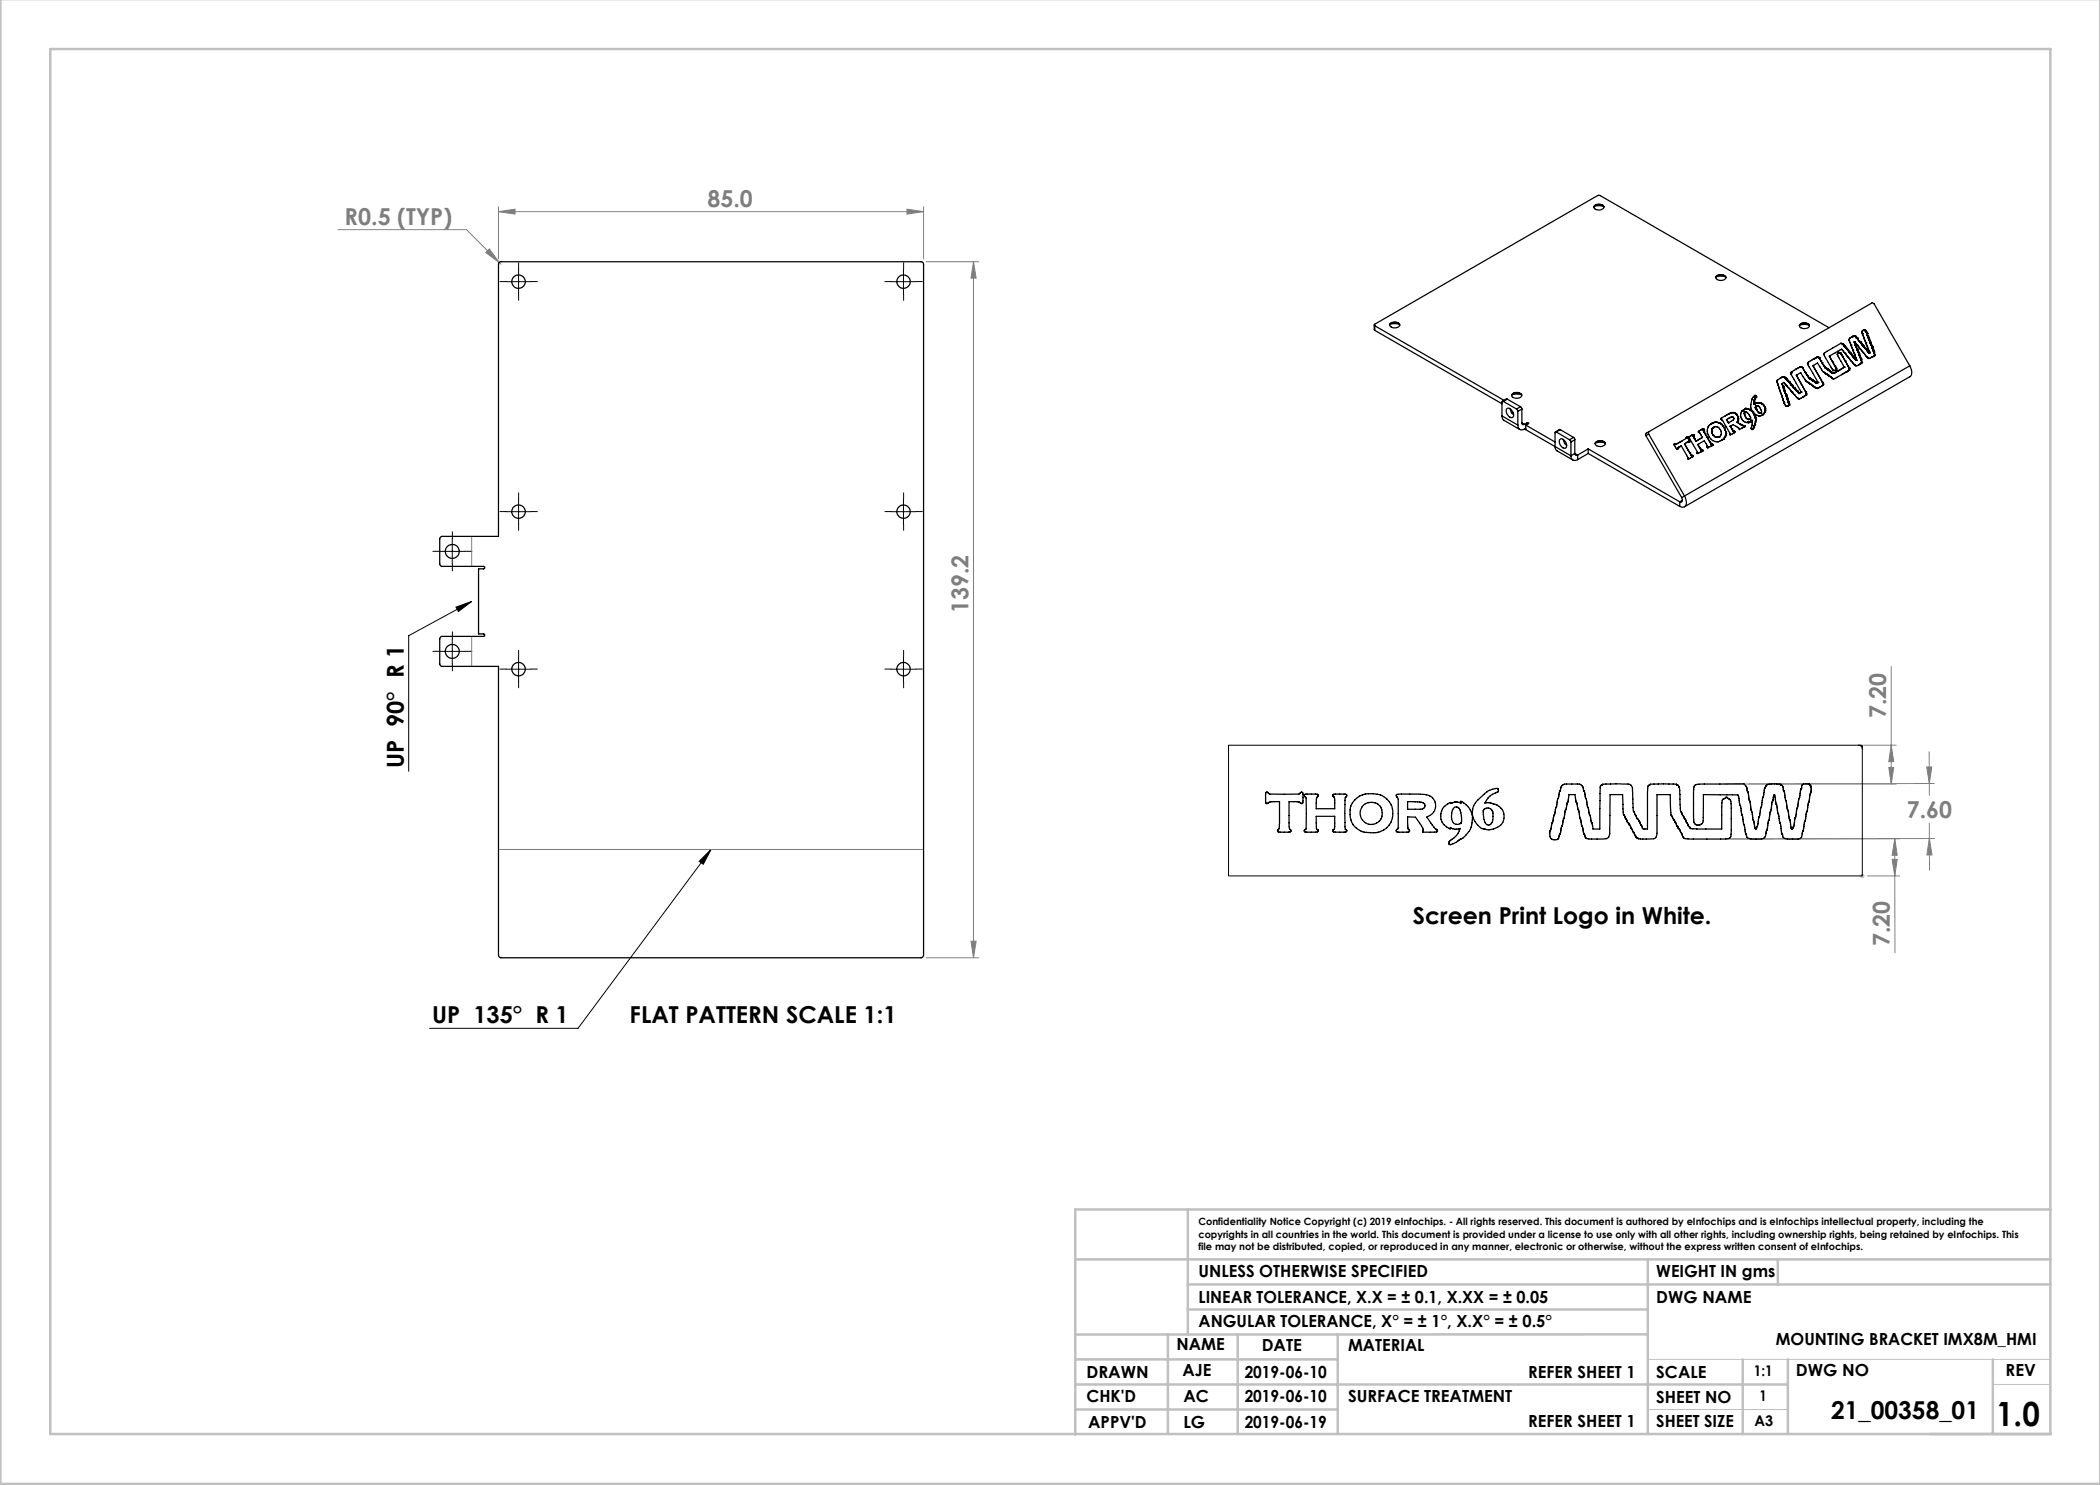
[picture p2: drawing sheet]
<svg xmlns="http://www.w3.org/2000/svg" width="420mm" height="297mm" viewBox="0 0 420 297" stroke-linecap="round" stroke-linejoin="round" font-family="sans-serif">
<path d="M372 175.2h1M372.1 174.8l.7 .7M372.5 174.7v1M372.8 174.8l-.7 .7M329.6 271.9h80.5M398.6 276.9h11.5M329.6 281.9h28" fill="none" stroke="#c0c0c0" stroke-width=".2"/>
<g fill="none" stroke="#c0c0c0" stroke-width=".5">
<path d="M.1 -.1v296.9h419.9M10.1 9.8h400v277h-400zM215.1 251.9h195M237.6 241.9v25M237.6 256.9h172.5M329.6 251.9v34.9M355.6 251.9v5M410.1 241.9h-195v45M215.1 276.9h142.5M215.1 271.9h52.4M233.6 266.9v19.9M237.6 261.9h92"/>
<path d="M247.5 266.9v19.9M267.5 266.9v19.9M329.6 266.9h-114.5M348.5 271.9v14.9M357.6 271.9v14.9M398.6 271.9v14.9M215.1 281.9h52.4"/>
</g>
<g fill="none" stroke="#000" stroke-width=".2">
<path d="M101.2 56.3h5M103.7 53.8v5M178.2 56.3h5M180.7 53.8v5M103.7 99.8v5M180.7 99.8v5M87.9 110.3h5.1M90.5 107.8v5M101.2 102.3h5M178.2 102.3h5M87.9 130.3h5.1M90.5 127.8v5"/>
<path d="M91.2 121.4l3.1-1.1-2.6 2zM94.3 120.3l-12.6 6.8v27.2M101.2 133.8h5M103.7 131.3v5M178.2 133.8h5M180.7 131.3v5M142.2 169.9l-26.6 35.8h-29.7M142.2 169.9l-1.5 3-.9-.6z"/>
</g>
<g fill="none" stroke="#808080" stroke-width=".2">
<path d="M67.6 45.9h25.7l6.5 6.6M97.9 49.8l1.9 2.7-2.6-2zM99.7 42.3l3.3-.5v1zM99.7 41.3v10.5M99.7 42.3h85M99.8 52.5l.4 .3M181.4 41.8l3.3 .5-3.3 .5zM184.7 41.3v10.5M185.2 52.3h10.5M194.7 52.3v139.3M194.7 52.3l.5 3.3h-1zM94.3 107.3v6"/>
<path d="M94.3 127.3v6M378.2 133.3v23.5M345 156.8h34.2M372.7 149h6.5M377.8 153.5h.9l-.5 3.3zM378.2 149l.5 3.3h-.9zM385.3 153.4h1.1l-.5 3.3zM385.8 150.4l.1 6.3M385.9 156.7v2.4M386.9 156.7l-37.1 .1M99.7 169.9h85M373.5 175.2h6.4"/>
<path d="M378.4 171.9h1l-.4 3.3zM379 167.7l.4 3.4h-1zM379 175.2v15.4M379 167.7v7.5M379.9 167.7l-34.7 .1M385.9 167.7l.5 3.3h-1zM385.9 167.7v6.4M385.9 164.6v3.1M386.9 167.7l-40.7 .1M185.2 191.6h10.5M194.2 188.2h1l-.5 3.4z"/>
</g>
<g fill="none" stroke="#000" stroke-width=".2" stroke-dasharray="15.2 1.3 1.3 1.3">
<path d="M101.2 56.3h-1.2M103.7 53.8v-1.2M103.7 58.8v1.3M106.2 56.3h1.3M178.2 56.3h-1.2M180.7 53.8v-1.2M180.7 58.8v1.3M183.2 56.3h1.3M103.7 99.8v-1.2M180.7 99.8v-1.2M88 110.3h-1.4M90.5 107.8v-1.4"/>
<path d="M90.5 112.8v1.4M93 110.3h1.4M101.2 102.3h-1.2M103.7 104.8v1.3M106.2 102.3h1.3M178.2 102.3h-1.2M180.7 104.8v1.3M183.2 102.3h1.3M88 130.3h-1.4M90.5 127.8v-1.4M90.5 132.8v1.4M93 130.3h1.4"/>
<path d="M101.2 133.8h-1.2M103.7 131.3v-1.2M103.7 136.3v1.3M106.2 133.8h1.3M178.2 133.8h-1.2M180.7 131.3v-1.2M180.7 136.3v1.3M183.2 133.8h1.3"/>
</g>
<path d="M91.2 121.4l3.1-1.1-2.6 2zM142.2 169.9l-1.5 3-.9-.6z" fill="#000"/>
<g fill="#808080">
<path d="M378.4 171.9h1l-.4 3.3zM379 167.7l.4 3.4h-1z"/>
<path d="M97.9 49.8l-.7 .7 2.6 2zM99.7 42.3l3.3-.5v1zM181.4 41.8l3.3 .5-3.3 .5zM385.3 153.4h1.1l-.5 3.3zM385.9 167.7l.5 3.3h-1z"/>
<path d="M194.7 52.3l.5 3.3h-1zM194.2 188.2h1l-.5 3.4zM378.2 149l.5 3.3h-.9zM377.8 153.5h.9l-.5 3.3z"/>
</g>
<g fill="none" stroke="#000" stroke-width=".25">
<path d="M99.8 52.5l.3-.2h84.2l.4 .3v138.6l-.5 .4-84.2-.1-.3-.5v-57.7h-11.3l-.3-.2-.2-.3v-5l.3-.5h8.5a.25 .25 0 0 0 .2-.3 .25 .25 0 0 0-.2-.2h-1v-13h1a.25 .25 0 0 0 .2-.3 .25 .25 0 0 0-.2-.2l-8.5-.1-.3-.4v-5l.2-.4 .3-.1h11.3v-54.5zM318.8 41.4a1.17 1.17 0 0 1 2 0M318.8 41.2a1.2 1.2 0 0 1 2 .2 1.14 1.14 0 0 1-2 0zM318.8 41.3l1-.2 .9 .2M343.1 55.5a1.25 1.25 0 0 1 2.1 0M343.2 55.3l.6-.1 1.3 .1M343.4 55.1a1.23 1.23 0 0 1 1.8 .5 1.19 1.19 0 0 1-2.1-.1zM274.8 65l.2 1.1M275 65.2l-.2-.2 .2-.2 44.5-25.7 .4-.1 45.9 26.5M275 65.2l25.8 14.9M275 66.1l25.4 14.6M275 65.2v.9"/>
<path d="M277.9 65a1.25 1.25 0 0 1 2.1 0M278 64.9l.6-.2 1.3 .2M278.1 64.6a1.23 1.23 0 0 1 1.9 .4 1.19 1.19 0 0 1-2.1-.1zM301.4 79.8h-.1l-.8 .5M301.4 79.8l-.7 .5M301.4 79.8l2.7 1.5M302.3 79.1a1.22 1.22 0 0 1 2 0M302.4 78.9a1.16 1.16 0 0 1 1.9 .2 1.26 1.26 0 0 1-2 .1zM302.4 78.9l.9-.1 1 .1M350.9 79.8l-.1 .2M350.9 79.8h.1M351 79.1l-.6 .7-.3 1.3 .1 .6 .4 .7"/>
<path d="M351 79.1h.1M351 79.1h-.1M351 79.6l-.1 .2M351 79.1l.1 .1M351 79.6h.1M351.1 79.2l.1 .1M351.1 79.2h.1M351.2 79.4l-.2 .2M351.2 79.3v.1M351.2 79.4h.1M351.2 79.3h.1M355.5 76.7v.1"/>
<path d="M355.5 76.8l1.3 3.8M356.3 76.7l.5-.2 1.6 1.8M356.3 76.7h.1M356.3 76.7l.2 .4M356.4 75.5l-.9 .5v.7M356.4 75.5h.1M356.5 77.1l.1 .1M356.5 77.1h.1M356.6 77.2v.1M356.6 75.4h.1M356.6 75.4l-.2 .1M356.6 77.2h.1"/>
<path d="M356.6 77.5h.1M356.6 77.4v.1M356.6 77.4h.1M356.6 77.3l.1 .1M356.6 77.3v.1M356.6 77.5l.1 .1M356.6 77.3h.1M356.7 77.5v.2M356.7 75.4h.1M356.7 77.6v.1M356.7 77.5v.1M356.7 77.7l.1 .1"/>
<path d="M356.7 77.7h.1M356.8 77.8v.1M356.8 77.8h.1M356.8 77.9l.1 .2M356.8 75.4l.1 .1M356.8 78l.1 .1M356.8 75.4h.1M356.8 77.9v.1M356.9 78.2v.1M356.9 78.2h.1M356.9 78.1h.1M356.9 78.1v.1"/>
<path d="M356.9 78.3l.1 .2M356.9 75.5h.1M356.9 78.3v.2M356.9 78.3h.1M356.9 78.5l.1 .1M356.9 78.5h.1M357 78.5v.1M357 75.5v.1M357 75.5h.1M357 78.6l.1 .2M357 78.6h.1M357 75.6h.1"/>
<path d="M357.1 75.6v.1M357.1 75.6h.1M357.1 78.8l.1 .1M357.1 75.7h.1M357.1 78.8h.1M357.2 78.9v.1M357.2 75.7v.1M357.2 78.9h.1M357.2 75.7h.1M357.2 79.1h.1M357.2 79v.1M357.2 79h.1"/>
<path d="M357.2 75.8h.1M357.2 79.1l.1 .2M357.3 79.3v.1M357.3 75.8h.1M357.3 79.3h.1M357.3 79.4l.1 .1M357.3 79.4h.1M357.3 75.8l.1 .1M357.4 79.5v.2M357.4 79.5h.1M357.4 79.7h.1M357.4 75.9l.1 .2"/>
<path d="M357.4 75.9h.1M357.4 79.8l.1 .1M357.4 79.8h.1M357.4 79.7v.1M357.5 79.9v.1M357.5 76.1l.1 .1M357.5 79.9h.1M357.5 76.1h.1M357.6 76.2v.1M357.6 76.2h.1M357.6 76.3h.1M357.7 76.3l.1 .1"/>
<path d="M357.7 76.3h.1M357.8 76.4h.1M357.9 76.4v.1M357.9 76.4h.1M357.9 76.5l.1 .2M357.9 76.5h.1M358 76.7l.1 .1M358 76.7h.1M358.1 76.8l.1 .1M358.1 76.8h.1M358.2 74.6h.1M358.2 74.6v.2l2.1 3.6"/>
<path d="M358.2 74.4v.1M358.2 74.5h.1M358.2 76.9l.1 .1M358.2 76.9v.1M358.3 77h.1M358.4 78.3h.1M358.4 78.3l1 1.2M358.4 77v.1M358.4 77h.1M358.4 77.1l.1 .1M358.4 77.1h.1M358.5 77.2l.1 .1"/>
<path d="M358.5 77.2h.1M358.6 77.3l.1 .2M358.6 77.3h.1M358.7 77.5h.1M358.7 77.5v.1M358.7 77.5l.1 .1M358.7 77.6h.1M358.8 77.6h.1M358.8 77.6l.1 .1M358.9 77.7l.1 .1M358.9 77.7h.1M359 77.8l.1 .1"/>
<path d="M359 77.8h.1M359.1 77.9l.1 .1M359.1 77.9h.1M359.2 73.9l-1 .5M359.2 78l.1 .1M359.2 78h.1M359.3 75l.9-.5 1.1 1.7M359.3 78.1v.1M359.3 78.1h.1M359.3 75h.1M359.3 75l1 1.8M359.3 78.2h.1"/>
<path d="M359.4 79.5h.1M359.4 78.2v.1M359.4 78.2h.1M359.4 78.3h.1M359.5 78.3l.1 .2M359.5 78.3h.1M359.6 78.5h.1M359.6 78.5l.2 .2M359.8 78.7h.1M359.9 65.2a1.18 1.18 0 0 1 2 0M359.9 65l1-.1 .9 .1M360 73.4h.3"/>
<path d="M360 73.4l-.8 .5M360 73.4l-.9 .5M360 73.4h.1M360.1 64.8a1.4 1.4 0 0 1 1.8 .2 1.04 1.04 0 0 1-1.7 .5l-.2-.1a.41 .41 0 0 1 .1-.6zM360.3 73.4l.2 .2M360.3 73.4h-.3M360.3 78.4h.1M360.3 73.4h.1M360.3 78.4l-.5 .3M360.3 76.8l.8 1.6M360.3 76.8v.1M360.5 73.6l.6 .9"/>
<path d="M360.5 73.6h.1M360.6 79.4h.1M360.6 79.4l-.8 .4-.4-.3M361.1 74.5h.1M361.1 74.5l.2 .4M361.1 78.4l.2 .4M361.1 78.4h.1M361.2 79l-.6 .4M361.2 79h.1M361.3 78.8l-.1 .2M361.3 76.2v.1M361.3 78.8h.1"/>
<path d="M361.3 76.3l.3 .2M361.3 74.9l.2 .3M361.3 74.9h.1M361.6 72.6h.1M361.5 72.7l2.1 3.8M361.5 75.2h.1M361.5 75.2l.2 .3M361.6 76.5h.1M361.6 76.5l.4 .3M361.7 75.5h.1M361.8 75.5h.1M361.8 75.5v.1"/>
<path d="M361.8 75.6h.1M361.9 75.6v.1M361.9 75.6h.1M361.9 75.7h.1M362 76.8h.1M362 75.7l.1 .1M362 75.7h.1M362.1 75.8h.1M362.1 76.8v.1M362.1 76.9h.1M362.2 76.9h.1M362.2 76.9l.3 .2"/>
<path d="M362.2 75.8v.1M362.2 75.8h.1M362.2 75.9h.1M362.3 75.9v.1M362.3 75.9h.1M362.3 76h.1M362.4 76h.1M362.5 77.1h.1M362.5 76v.1M362.5 76h.1M362.5 77.1l.2 .2M362.5 76.1h.1"/>
<path d="M362.6 73.1l.9-.5 1.1 1.7M362.6 76.2h.1M362.6 76.1v.1M362.6 73.1h.1M362.6 73.1l1 1.8M362.7 76.2h.1M362.7 77.3h.1M362.8 77.3h.1M362.8 76.2v.1M362.8 76.2h.1M362.8 77.3l.3 .3M362.8 76.3h.1"/>
<path d="M362.9 76.3v.1M362.9 76.3h.1M362.9 71.7l-1.3 .8v.1M362.9 76.4h.1M362.9 71.7h.1M363 76.4h.1M363 76.4l.1 .1M363.1 76.5h.1M363.1 77.6h.1M363.1 77.6l.2 .1M363.1 76.5l.1 .1M363.2 71.5l-.3 .2"/>
<path d="M363.2 71.5h.1M363.2 76.6l.1 .1M363.2 76.6h.1M363.3 76.7h.1M363.3 77.7h.1M363.3 76.6v.1M363.4 77.7h.1M363.4 76.6h-.1M363.4 76.6l-.1 .1M363.4 76.6h.1M363.4 71.4h.1M363.4 71.4l-.2 .1"/>
<path d="M363.5 71.5h.1M363.5 71.4v.1M363.6 71.5h.1M363.6 71.4v.1M363.6 74.9l.9 1.6M363.6 76.5h.1M363.6 76.5l-.2 .1M363.6 74.9h.1M363.7 71.5h.1M363.7 71.5v.1M363.7 71.6h.1M363.8 71.6h.1"/>
<path d="M363.8 71.6l.2 .2M363.8 71.6l.2 .3M364 71.8l.2 .4M364 71.9l.2 .3M364 71.8v.1M364 77.4l-.5 .3M364.2 72.2h.1M364.2 72.2l.2 .4M364.4 72.6h.1M364.4 72.6l.3 .5M364.5 76.5l.1 .3M364.5 76.5h.1"/>
<path d="M364.5 77.1l-.5 .3M364.5 77.1h.1M364.6 77.1l-.6 .3M364.6 76.8v.3M364.6 74.3h.1M364.6 76.8h.1M364.7 74.4l.3 .2M364.7 73.1l.2 .3M364.7 73.1h.1M364.9 73.4l.2 .2M364.9 73.4h.1M365 74.6h.1"/>
<path d="M365 74.6l.1 .1M365.1 73.6h.1M365.1 74.7h.1M365.2 74.7v.1M365.2 73.6v.1M365.2 73.7h.1M365.2 74.8h.1M365.3 74.8h.1M365.3 74.8l.3 .2M365.3 73.7v.1M365.3 73.7h.1M365.3 73.8h.1"/>
<path d="M365.4 73.8v.1M365.4 73.8h.1M365.4 73.9h.1M365.5 73.9h.1M365.5 73.9l.1 .1M365.6 75h.1M365.6 75l.1 .1M365.6 74h.1M365.7 74h.1M365.7 74v.1M365.7 75.1h.1M365.7 74.1h.1"/>
<path d="M365.8 75.2h.1M365.8 74.1h.1M365.8 74.1l.1 .1M365.9 75.2l.2 .2M365.9 74.2h.1M365.9 71.2h.1M365.9 71.2l.6 1.2M365.9 74.2l.1 .1M366 74.3h.1M366.1 75.4h.1M366.1 74.3h.1M366.1 75.4l.1 .1"/>
<path d="M366.1 74.3v.1M366.1 74.4h.1M366.2 75.5h.1M366.2 74.4h.1M366.2 74.4l.1 .1M366.3 74.4v.1M366.3 74.5h.1M366.4 74.5v.1M366.4 74.5h.1M366.4 74.6h.1M366.5 74.6h.1M366.5 74.6l.1 .1"/>
<path d="M366.5 72.4h.1M366.5 72.4l.5 .8M366.6 74.7h.1M366.8 74.6l-.2 .1M366.8 74.6h.1M367 73.2l.1 .3M367 73.2h.1M367.1 74l-.1 .1M367.1 74h.1M367.1 74.5l-.3 .1M367.1 74.5h.1M367.1 73.5l.1 .2"/>
<path d="M367.1 73.5h.1M367.2 73.9l-.1 .1M367.2 73.9h.1M367.2 73.8v.1M367.2 73.7v.1M367.2 73.8h.1M367.2 73.7h.1M367.5 70.8v.3l1.4 2.3M367.5 70.7v.1M367.6 70.7h.1M367.6 70.7h-.1M367.6 70.6h.1"/>
<path d="M367.6 70.6v.1M367.6 70.5h.1M367.7 70.5h.1M367.7 70.5l-.1 .1M367.7 70.5v.1M367.7 70.6h.1M367.7 74.1h.1M367.7 74.1l-.6 .4M367.8 70.6h.1M367.9 70.6h.1M368 70.6l.1 .1M368 70.6h.1"/>
<path d="M368.1 70.7l.2 .2M368.1 70.7h.1M368.3 70.9l.2 .4M368.3 70.9h.1M368.4 68.7l-.2-.1-3 1.7-.4 .5 1.6 2.9 .2 .4h.4M368.4 68.7l.1 .1M368.4 68.7h.1M368.5 68.8h.1M368.5 71.3h.1M368.5 71.3l.5 .9M368.5 68.8l.1 .1M368.6 68.9l.1 .1"/>
<path d="M368.6 68.9h.1M368.7 69v.1M368.7 69h.1M368.7 69.1h.1M368.8 69.1h.1M368.8 69.1l.1 .1M368.9 69.1v.1M368.9 69.2h.1M368.9 73.4h.1M368.9 73.4l-1.2 .7M368.9 69.2l.1 .2M369 70.7l-.7-.9-2.4 1.4"/>
<path d="M369 70.7h.1M369 70.7l1.2 1.4M369 69.4l.1 .1M369 72.2h.1M369 69.4h.1M369 72.2l.6 1M369.1 69.5l.2 .2M369.1 69.5h.1M369.3 69.7l.1 .1M369.3 69.7v.1M369.3 69.7h.1M369.3 74.4l-2.5 1.4h-.2l-.4-.3"/>
<path d="M369.3 74.4h.1M369.3 69.8l.1 .1M369.4 69.8v.1M369.4 69.8h-.1M369.4 69.9h.1M369.5 69.9l.1 .1M369.5 69.9h.1M369.6 70v.1M369.6 73.2l.2 .3M369.6 73.2h.1M369.6 70h.1M369.6 70.1l.2 .2"/>
<path d="M369.6 74.2l-.3 .2M369.6 70.1h.1M369.6 74.2h.1M369.7 74.2l-.4 .2M369.8 73.5l.1 .2M369.8 70.3l.1 .1M369.8 73.5h.1M369.8 70.3h.1M369.8 74l-.1 .2M369.8 74l-.2 .2M369.8 74h.1M369.9 68h.1"/>
<path d="M369.9 68v.1M369.9 73.9l-.1 .1M369.9 73.7v.2M369.9 68.1h.1M369.9 68.1l.3 .9M369.9 70.4l.1 .2M369.9 73.7h.1M369.9 70.4h.1M369.9 73.9h.1M370 70.6l.1 .1M370 70.6h.1M370.1 70.7h.1"/>
<path d="M370.1 70.7l.1 .1M370.2 72.1v.1M370.2 72.2l.6 .7M370.2 69h.1M370.2 69l.4 1M370.2 70.8l.1 .1M370.2 70.8h.1M370.3 70.9l.1 .2M370.3 70.9h.1M370.3 67.4h.1M370.3 67.4l-.4 .3v.3M370.4 71.1l.1 .1"/>
<path d="M370.4 71.1h.1M370.5 71.2l.1 .1M370.5 71.2h.1M370.5 67.3l-.2 .1M370.5 67.3h.1M370.6 70h.1M370.6 70l.3 .9M370.6 71.3h.1M370.6 71.3l.1 .1M370.7 67.2l-.2 .1M370.7 71.4h.1M370.7 67.2h.1"/>
<path d="M370.7 71.4l.1 .1M370.8 67.2h.1M370.8 67.2h-.1M370.8 71.5l.1 .1M370.8 71.5h.1M370.8 72.9h.1M370.8 72.9l.3 .3 .7-.3M370.9 68.5v.1M370.9 68.4v.1M370.9 68.3v.1M370.9 67.2h.1M370.9 71.6l.1 .2"/>
<path d="M370.9 71.6h.1M370.9 68.5h.1M370.9 68.4h.1M370.9 68.3l1.2 1.5M370.9 70.9h.1M370.9 70.9l.4 .9M370.9 68.6l.1 .2M370.9 68.6h.1M371 67.2l.1 .1M371 71.8l.1 .1M371 71.8h.1M371 67.2h.1"/>
<path d="M371 68.8l.1 .1M371 68.8h.1M371.1 69v.1M371.1 68.9h.1M371.1 67.3l.1 .1M371.1 69h.1M371.1 67.3h.1M371.1 69.1l.1 .1M371.1 68.9v.1M371.1 71.9l.1 .1M371.1 69.1l.1 .2M371.1 71.9h.1"/>
<path d="M371.1 69.1h.1M371.2 69.2l.1 .2M371.2 67.4l.1 .1M371.2 72v.1M371.2 67.4v.1M371.2 69.3v.2M371.2 72h.1M371.2 67.4h.1M371.2 69.2v.1M371.2 71.8h.1M371.2 71.8l.1 .3M371.2 72.1h.1"/>
<path d="M371.2 67.5l.1 .1M371.2 69.5l.1 .1M371.2 67.5h.1M371.3 69.4v.2M371.3 67.6h.1M371.3 67.5v.1M371.3 69.4l-.1 .1M371.3 69.6l.1 .2M371.3 69.6h.1M371.4 67.6l.1 .1M371.4 67.6h.1M371.4 69.8v.1"/>
<path d="M371.4 69.8h.1M371.4 70l.1 .1M371.4 69.9v.1M371.4 69.9h.1M371.4 70h.1M371.5 70.1v.1M371.5 69.1h.1M371.5 67.7l.1 .1M371.5 67.7v.1M371.5 70.1h.1M371.5 67.7h.1M371.5 70.2l.1 .2"/>
<path d="M371.5 70.2h.1M371.5 67.8l.2 .2M371.5 67.8h.1M371.6 67.8l.1 .2M371.6 70.4l.1 .2M371.6 70.4h.1M371.7 68l.1 .2M371.7 68h.1M371.7 70.6l.1 .1M371.7 70.6v.1M371.7 70.6h.1M371.7 70.7l.1 .1"/>
<path d="M371.7 70.7h.1M371.8 70.8v.2M371.8 70.8h.1M371.8 70.7v.1M371.8 68.2l.1 .1M371.8 68.2h.1M371.8 71l.1 .1M371.8 71h.1M371.9 71.1v.2M371.9 71.1h.1M371.9 68.3h.1M371.9 68.3v.1"/>
<path d="M371.9 71.3l.1 .1M371.9 68.4h.1M371.9 71.3h.1M372 68.4h.1M372 71.4l.1 .2M372 68.4l.1 .1M372 71.4h.1M372.1 69.8h.1M372.1 68.5l.1 .1M372.1 71.6h.1M372.1 68.5h.1M372.1 71.6v.1"/>
<path d="M372.1 71.8h.1M372.1 71.7v.1M372.1 71.7h.1M372.1 69.8l1.3 1.6M372.1 71.8l.1 .1M372.2 72.7l-.4 .2M372.2 71.9v.1M372.2 68.6l.1 .2M372.2 72.7h.1M372.2 71.9h.1M372.2 68.6h.1M372.2 72l.1 .3"/>
<path d="M372.2 72l.1 .4M372.2 72h.1M372.3 68.8l.1 .1M372.3 68.8h.1M372.3 72.5l-.1 .2M372.3 72.3v.2M372.3 72.4v.1M372.3 72.5h.1M372.3 72.3v.1M372.4 68.9l.1 .1M372.4 68.9h.1M372.5 69l.1 .1"/>
<path d="M372.5 69h.1M372.5 66.7h.1M372.5 66.7l.7 1.8M372.6 69.1h.1M372.6 66.1a.36 .36 0 0 0-.1 .6M372.6 69.1l.1 .1M372.7 69.2l.1 .1M372.7 69.2l.1 .2M372.7 69.2h.1M372.7 66l-.1 .1M372.7 66h.1M372.8 69.3l.1 .2"/>
<path d="M372.8 69.4l.1 .1M372.8 69.3v.1M372.8 66h.1M372.8 66h-.1M372.9 66h.1M372.9 69.5l.1 .1M372.9 69.5h.1M372.9 66.1h.1M373 66.1h.1M373 69.6l.1 .1M373 69.6h.1M373 66.1l.1 .1"/>
<path d="M373.1 66.1v.1M373.1 66.2h.1M373.1 69.7l.1 .1M373.1 69.7h.1M373.1 66.2l.1 .2M373.2 68.5h.1M373.2 68.5l.6 1.9M373.2 69.8h.1M373.2 66.4l.1 .1M373.2 69.8l.1 .2M373.2 66.4h.1M373.3 66.5v.1"/>
<path d="M373.3 66.5h.1M373.3 66.6v.1M373.3 70l.1 .1M373.3 70h.1M373.3 66.6h.1M373.3 66.7l.1 .1M373.3 66.7h.1M373.4 71.4h.1M373.4 66.8l.1 .2M373.4 70.1l.1 .1M373.4 66.8v.2M373.4 70.1h.1"/>
<path d="M373.4 66.8h.1M373.4 71.4l.3 .3 .7-.3M373.4 67l.1 .1M373.4 67h.1M373.5 67v.1M373.5 70.2l.1 .2M373.5 70.2h.1M373.5 67.1l.1 .2M373.5 67.1h.1M373.6 67.3l.1 .1M373.6 67.3v.1M373.6 67.3h.1"/>
<path d="M373.6 70.4l.1 .1M373.6 70.4h.1M373.6 67.4h.1M373.7 67.6h.1M373.7 67.6v.1M373.7 67.4v.2M373.7 67.7l.1 .2M373.7 70.5l.1 .1M373.7 70.5h.1M373.7 67.7h.1M373.8 67.9v.1M373.8 70.6h.1"/>
<path d="M373.8 67.9h.1M373.8 68l.1 .2M373.8 70.4h.1M373.8 70.4v.1M373.8 70.5h.1M373.8 68h.1M373.9 70.5v.1M373.9 68.2l.1 .2M373.9 68.2h.1M374 68.4l.1 .1M374 68.4v.1M374 68.4h.1"/>
<path d="M374 68.5l.1 .1M374 68.5h.1M374.1 68.6v.2M374.1 68.5h-.1M374.1 68.6h.1M374.1 68.8l.1 .2M374.1 68.8h.1M374.2 69l.1 .1M374.2 69h.1M374.3 69.1v.1M374.3 69.1h.1M374.3 69.2l.1 .2"/>
<path d="M374.3 69.2h.1M374.4 71.4h.1M374.4 69.4v.1M374.4 69.4h.1M374.4 69.5l.1 .2M374.4 69.5h.1M374.5 69.7v.1M374.5 69.7h.1M374.5 69.8l.1 .2M374.5 69.8h.1M374.6 70l.1 .2M374.6 70h.1"/>
<path d="M374.7 70.3v.1M374.7 70.3h.1M374.7 70.2v.1M374.7 70.2h.1M374.7 70.4l.1 .1M374.7 70.4h.1M374.8 71.2l-.4 .2M374.8 70.5v.1M374.8 71.2h.1M374.8 70.5h.1M374.8 70.6l.1 .3M374.8 70.6h.1"/>
<path d="M374.9 71l-.1 .2M374.9 70.9v.1M374.9 71h.1M374.9 70.9h.1M382 73.2l-7.2-12.4-.4-.2-44.6 25.7M382 73.2a1.64 1.64 0 0 1 0 2.1l-45.1 26M382 73.2l-45.1 26M300.4 83.2l.1 .5 .3 .4 3.2 1.8M300.4 83.2l3.2 1.8M300.7 80.3h-.2l-.1 .1v2.8M300.7 80.3l2.6 1.5M301.4 81.7a1.1 1.1 0 0 1 1.3 1.2 .51 .51 0 0 1-.3 .6 .51 .51 0 0 1-.6-.2l-.5-.7-.1-.5z"/>
<path d="M302 81.8l.2 .6 .5 .5M302.6 82.5l-.2 .2M303.3 81.8l.3 .5M303.6 85a.87 .87 0 0 0 .5 1 .87 .87 0 0 0 1.1-.3M303.6 82.3v2.7M304.1 81.3l.3 .5M304.1 81.3l-.8 .5M304.4 84.6a.32 .32 0 0 0 .1 .3 .32 .32 0 0 0 .4 0M304.4 84.6l.5 .3M304.4 81.8l-.8 .5M304.4 81.8v2.8M305.2 85l5.8 3.4"/>
<path d="M305.2 85v.9l9 5.3M305.4 84.6h.3l.1 .1-.6 .3M305.4 84.6l-.5 .3M305.4 84.6v.3M311.3 86.4l-.3 .1 .1 3.3 .3 .4 3.2 1.8M311.3 86.4l2.6 1.5M312 87.9a1.05 1.05 0 0 1 1.3 1.2 .51 .51 0 0 1-.3 .6 .51 .51 0 0 1-.6-.3l-.5-.9zM312.1 85.9l-1 .5M312.1 85.9l-.8 .5M312.1 85.9l2.6 1.6M312.6 87.9l.4 .9 .3 .3M313.9 87.9l.3 .5"/>
<path d="M314.2 91.2a.83 .83 0 0 0 .4 .8 .83 .83 0 0 0 .9-.1M314.2 88.4v2.8M314.7 87.5l.3 .4M314.7 87.5l-.8 .4M315 90.7a.35 .35 0 0 0 .1 .3 .35 .35 0 0 0 .4 0M315 90.7l.5 .3M315 87.9l-.8 .5M315 90.7l-.8 .5M315 87.9v2.8M315.5 91v.9M317.6 89.8l18.4 10.6M317.6 89.8l-2.1 1.2"/>
<path d="M317.6 89.8v.9M317.6 90.7l18.4 10.6M317.6 90.7l-2.1 1.2M319 88.8a1.21 1.21 0 0 1 2.1 0M319.1 88.5a1.24 1.24 0 0 1 2 .3 1.17 1.17 0 0 1-2.1-.1zM319.1 88.6l.9-.2 1 .2M329.2 87.1l7.1 12.4M329.7 86.8l7.2 12.4M329.7 86.8l-.5 .3M329.8 86.3l-.1 .2v.3M329.8 86.3l-.6 .4v.4M334.9 88.8l.1 .5 .4 .5"/>
<path d="M334.9 88.8h.1M335 88.8h.1M335 88.8v.1M335 88.9h.2M335 88.9h.1M335.2 88.9h.1M335.4 89.8h.1M335.5 89.8h.1M335.5 89.7v.1M335.5 89.7h.1M335.5 89.6v.1M335.5 89.6h.1"/>
<path d="M335.6 89.5l-.1 .1M335.6 89.5h.1M335.7 89.5h-.1M335.7 89.5h.1M335.9 89.4h.1M335.9 89.4l-.2 .1M335.9 89.4l.3-.3 1.3 2.5M336.2 88.3h.1M336.2 88.3l-1 .6M336.3 99.5l.1 .8-.2 .1h-.2M336.9 99.2l.3 .7a.93 .93 0 0 1-.1 1.2 .93 .93 0 0 1-1.1 .2M336.9 88.8h.1"/>
<path d="M336.9 88.8l1.1 1.8M336.9 99.2l-.6 .3M336.9 88.8l.7 1.2M337.3 87.4h.1M337.3 87.4l-.1 .3-2 1.2M337.4 87.4l.1 .1M337.4 87.4h.1M337.4 87.5l.1 .1M337.4 87.5h.1M337.5 87.5v.1M337.5 91.6h.1M337.5 87.6h.1"/>
<path d="M337.5 87.6l.2 .2M337.6 90l.4 .6M337.6 89.9v.1M337.7 87.6v.1M337.7 87.7h.1M337.7 87.8h.1M337.7 87.8l.2 .3M337.8 87.7h.1M337.8 88.4h-.3l-.6 .4M337.8 88.4h.1M337.8 87.7l1.7 2.7-.1 .1M337.9 88.1v.2"/>
<path d="M337.9 88.1h.1M337.9 88.3v.1M337.9 88.3h.1M338 90.6l.2 .3M338 90.6h.1M338.2 90.9l.1 .2M338.2 90.9h.1M338.3 91.1h.1M338.4 91.4l-.7 .4h-.1l-.1-.2M338.4 91.1v.1M338.4 91.1h.1M338.4 91.4l-.3 .2"/>
<path d="M338.4 91.4h.1M338.4 87h.1M338.4 87l-.6 .3-.1 .3M338.4 91.2h.1M338.5 91.2h.1M338.5 91.3l-.1 .1M338.5 91.2v.1M338.5 91.3h.1M338.5 87h.1M338.5 87h-.1M338.6 87h.1M338.7 87.2v.1"/>
<path d="M338.7 87.2h.1M338.7 87.1h.1M338.7 87v.1M338.7 87.1v.1M338.7 87.3h.1M338.7 87h.1M338.7 87.3l.1 .2M338.8 87.5l.1 .3M338.8 87.5h.1M338.9 87.8h.1M338.9 87.8l.3 .4M339.2 88.2v.1"/>
<path d="M339.4 90.5h.1M339.5 88.9l1.4-.7 .6 1.2M339.5 88.9h.1M339.5 88.9l.4 .6M339.9 89.5h.1M339.9 89.5l.2 .3M340.1 89.8l.1 .2M340.1 89.8h.1M340.2 90h.1M340.3 90h.1M340.3 90.3l-.8 .4-.1-.2M340.3 90.3h.1"/>
<path d="M340.4 90v.1M340.4 90.2l-.1 .1M340.4 90.1h.1M340.4 90.2h.1M340.4 90.1v.1M340.4 85.9l-.6 .3a.18 .18 0 0 0-.1 .2 .18 .18 0 0 0 .2 .1l.6 1M340.4 85.9h.1M340.4 85.9l-.3 .1M340.5 87.5l-1.3 .7M340.5 87.5l-1.3 .8M340.5 85.8h.1M340.5 85.8l-.1 .1"/>
<path d="M340.6 85.8l.1 .1M340.6 85.8h.1M340.7 86.1l.1 .3M340.7 86v.1M340.7 85.9h.1M340.7 86.1h.1M340.7 86h.1M340.7 85.9v.1M340.8 86.4l.2 .3M340.8 86.4h.1M341 86.7h.1M341 86.7l.5 .8"/>
<path d="M341.5 89.4h.1M341.5 87.5h.1M341.5 87.5l.4 .8M341.9 88.3l.2 .3M341.9 88.3h.1M342.1 88.6l.2 .2M342.1 88.6h.1M342.2 84.8h.1M342.3 88.8v.1M342.3 88.8h.1M342.3 88.9h.1M342.3 89.1l-.7 .5-.1-.2"/>
<path d="M342.3 86.2l.1 .5M342.3 89.1h.1M342.3 86.2h.1M342.4 88.9h.1M342.4 85.8l-.1 .4M342.4 86.7l.3 .4M342.4 86.7h.1M342.4 85.8h.1M342.4 89.1h-.1M342.4 88.9l.1 .1M342.4 84.6l-.6 .5-.3 .5v.8l.3 .8 .5 .7 .6 .4 .7 .1 .9-.4M342.4 84.7l-.2 .1"/>
<path d="M342.4 89.1h.1M342.4 84.6v.1M342.5 89l-.1 .1M342.5 89h.1M342.5 85.6l-.1 .2M342.5 85.6h.1M342.7 87.1l.3 .2M342.7 87.1h.1M342.8 84.5l-.4 .2M342.8 84.5h.1M342.8 84.5l-.4 .1M342.8 85.4l-.3 .2"/>
<path d="M342.8 85.4h.7l.6 .6 .1 .9-.5 .6M343 87.3l.4 .2M343 87.3h.1M343 84.5h.4M343 84.5h-.2M343 84.5h.3M343 84.5h.1M343.3 84.5h.4M343.3 84.5h.1M343.4 84.5h.3M343.4 87.5h.3M343.4 87.5h.1"/>
<path d="M343.7 84.5l.3 .2M343.7 87.5h.1M343.7 84.5h.1M343.9 87.4h.1M343.9 87.4l-.2 .1M344 84.7l.3 .2M344 84.7h.1M344.3 84.9l.3 .3M344.3 84.9h.1M344.5 88h.1M344.6 85.2l.2 .3M344.6 85.2h.1"/>
<path d="M344.6 87.9l-.1 .1M344.6 87.9h.1M344.7 87.8l-.1 .1M344.7 87.8h.1M344.8 85.5l.3 .5M344.8 85.5l.2 .5M344.8 85.5h.1M344.9 87.6l-.2 .2M344.9 87.6h.1M345 87.3l-.1 .3M345 86l.1 .4M345 87.3h.1"/>
<path d="M345 86h.1M345.1 86v.4M345.1 87l-.1 .3M345.1 86.4l.1 .3M345.1 87h.1M345.1 86.4h.1M345.2 86.7l-.1 .3M345.2 86.7h.1M345.3 83.9l1-.5 .4 .1v.4l-1 .7M345.3 83.9h.1M345.3 83.9l.4 .7M345.7 84.6h.1"/>
<path d="M345.8 82.7l-1.6 .9v.3l.3 .1 1.5 2.6-.1 .2M345.8 82.8l-.7 .3M345.8 82.7v.1M345.9 86.8h.1M346 85.2l.6-.3 1.1 .7 .2 .3 .8-.5M346 85.2h.1M346 85.2l.4 .6M346.3 82.5l-.5 .2M346.3 82.5l-.5 .3M346.3 82.5h.1M346.4 85.8l.1 .2M346.4 85.8h.1"/>
<path d="M346.5 86.7l-.4 .3-.2-.2M346.5 86l.1 .2M346.5 86h.1M346.6 82.5h.3M346.6 82.5h-.3M346.6 82.5h.1M346.6 86.2l.1 .1M346.6 86.2h.1M346.7 86.3h.1M346.7 86.6l-.2 .1M346.7 86.6h.1M346.8 86.3h.1"/>
<path d="M346.8 86.6l-.3 .1M346.9 86.3v.1M346.9 82.5l.4 .3M346.9 86.5l-.2 .1M346.9 86.3h.1M346.9 82.5h.1M346.9 86.5h.1M346.9 86.5l-.1 .1M346.9 86.4h.1M346.9 86.4v.1M347.3 82.8l.3 .5M347.3 82.8h.1"/>
<path d="M347.4 84.5h.1M347.4 84.5l.6 .3M347.6 83.3l.1 .5M347.6 84.2h.1M347.6 83.3h.1M347.6 84.2l-.2 .3M347.7 83.8l-.1 .4M347.7 83.8h.1M348 84.8l.2 .1M348 84.8h.1M348.2 84.9l.2 .2M348.2 84.9h.1"/>
<path d="M348.3 82.3h.1M348.3 82.3l-.2 .5 .2 1 .5 .5 .8 .2M348.3 82.2l.1 .1M348.4 82.3h.1M348.4 85.1h.2M348.4 85.1h.1M348.5 82.2l-.1 .1M348.6 85.1h.1M348.6 85.1l.1 .1M348.7 85.1l.1 .1M348.7 85.2h.1M348.7 85.1v.1"/>
<path d="M348.7 81.9l-.2 .3M348.7 85.4h.1M348.8 85.2h.1M348.8 81.9h-.1M348.8 81.9h.1M348.8 85.4h-.1M348.8 85.4h.1M348.9 85.3l-.1 .1M348.9 85.2v.1M348.9 82.8l.1 .3M348.9 85.3h.1M348.9 85.2h.1"/>
<path d="M348.9 82.8h.1M348.9 82.5v.3M348.9 82.5l.4-.1 .6 .6 .2 .7-.3 .2M348.9 82.5h.1M348.9 81.9h-.1M348.9 81.9h.2M348.9 81.9h.1M349 82.4h.1M349 82.4l-.1 .1M349 83.1l.2 .5M349 83.1h.1M349 81.7h.1"/>
<path d="M349 81.7l.1 .1M349.1 81.9h.1M349.1 81.8h.1M349.1 81.7h.2M349.1 81.8v.1M349.1 81.7h.1M349.2 83.6l.4 .3M349.2 83.6h.1M349.3 81.7l.3 .1M349.3 81.7h.1M349.6 83.9h.2M349.6 83.9h.1"/>
<path d="M349.6 81.8l.3 .1M349.6 81.8h.1M349.6 84.4h.1M349.6 84.5h.1M349.6 84.4v.1M349.7 84.5h.1M349.8 83.9h.1M349.9 81.9l.2 .2M349.9 81.9h.1M349.9 83.9h.1M349.9 83.9h-.1M350.1 84.3h.1"/>
<path d="M350.1 82.1l.2 .1M350.1 84.3l-.5 .1M350.1 82.1h.1M350.2 84.2l-.1 .1M350.2 84.2h.1M350.3 84.1l.1 .7-.2 1 .2 .1M350.3 82.2l.6 .6 .8 .4 .8-.2M350.3 84.1h.1M350.3 82.2h.1M350.3 84.1l-.1 .1M350.4 85.9h.1M350.5 85.9h-.1"/>
<path d="M350.5 85.9h.1M350.6 82.4h.1M350.6 82.4l.2 .5M350.6 85.7l-.1 .2M350.6 85.7h.1M350.7 85.5l-.1 .2M350.7 85.5h.1M350.8 82.9l.1 .2M350.8 80.3v.3M350.8 85.3l-.1 .2M350.8 82.9h.1M350.8 80.6h.1"/>
<path d="M350.8 80.3h.1M350.8 80.6v.3M350.8 85.2l-.1 .3M350.8 85.1v.1M350.8 80v.3M350.8 85.1v.2M350.8 85.1h.1M350.8 80.9h.1M350.8 80h.1M350.8 85.2v.1M350.9 85.1h-.1M350.9 85.1h.1"/>
<path d="M350.9 83.1l.1 .2M350.9 84.9v.2M350.9 83.1h.1M350.9 84.9h.1M351 83.3v.2M351 83.3h.1M351 80.7l-.2 .2M351 84.8l-.1 .1M351 80.7h.1M351 84.8h.1M351 83.5l.1 .2M351 83.5h.1"/>
<path d="M351.1 84.4l-.1 .4M351.1 83.7v.3M351.1 80.7h-.1M351.1 81.4v.1M351.1 81.5v.1M351.1 81.6l.1 .1M351.1 84.4h.1M351.1 83.7h.1M351.1 81.6h.1M351.1 81.5h.1M351.1 81.4h.1M351.1 80.7h.1"/>
<path d="M351.1 84v.4M351.1 84h.1M351.2 81.7l.1 .2M351.2 81.7h.1M351.2 80.6h.1M351.2 80.6l-.1 .1M351.2 81.3l-.1 .1M351.2 81.3l.4-.1 .4 .3 .3 .8v.2l-.3 .2M351.2 81.3h.1M351.3 81.2h.1M351.3 81.2l-.1 .1M351.3 81.9l.3 .4"/>
<path d="M351.3 81.9h.1M351.3 80.6h.1M351.4 80.6h.1M351.4 80.6h-.1M351.5 80.6h.1M351.6 80.6h.1M351.6 82.3l.2 .3M351.6 82.3h.1M351.6 80.6h-.1M351.6 80.6h.2M351.8 80.6h.2M351.8 80.5l.2 .1"/>
<path d="M351.8 80.5l-.2 .1M351.8 80.5v.1M351.8 82.6l.2 .1M351.8 82.6h.1M352 80.6l.2 .1M352 80.6h.1M352 82.7h.2M352 82.7h.1M352.2 82.7h.1M352.2 80.7l.2 .1M352.2 80.7h.1M352.4 80.8l.3 .2"/>
<path d="M352.4 80.8h.1M352.5 83h-.1M352.5 83h.1M352.7 82.8l-.2 .2M352.7 81l.2 .4M352.7 82.8h.1M352.7 81h.1M352.9 82.5l-.2 .3M352.9 81.4l.2 .4M352.9 82.5h.1M352.9 81.4h.1M353 82.2l-.1 .3"/>
<path d="M353 82.2h.1M353.1 81.8l-.1 .4M353.1 81.8h.1M356.8 80.6h.1M356.8 80.6l.4 .6h.4M357.5 80l.1 .1M357.5 80v.1M357.5 80h.1M357.5 80.1l.1 .2M357.5 80.1h.1M357.6 80.1v.2M357.6 80.3v.1"/>
<path d="M357.6 80.3h.1M357.6 80.4l.1 .1M357.6 80.4h.1M357.7 80.6h.1M357.7 80.5v.1M357.7 80.5h.1M357.7 81.1l-.1 .1M357.7 80.6l.1 .1M357.7 81.1h.1M357.8 80.7v.2M357.8 80.7h.1M357.8 81l-.1 .1"/>
<path d="M357.8 80.9v.1M357.8 81h.1M357.8 80.9h.1M336 100.4v.9M336.5 100l-.5 .4M253.2 158.5l.3-.1 .4 .4 3 .1 3-.1 .2-.2a.3 .3 0 0 1 .4-.1 .3 .3 0 0 1 .1 .4v1.5a.25 .25 0 0 1-.2 .3 .25 .25 0 0 1-.3-.1l-.7-.3h-1.6v4.8l.1 .7 .3 .2a.29 .29 0 0 1-.1 .4 .29 .29 0 0 1-.4 0h-1.7l-.5-.1 .4-.9v-5.1h-1.6l-1.1 .4zM260.9 158.9l.3-.1 2.4 .1v.3l-.3 .5-.1 2h3.7v-2.1l-.3-.4a.3 .3 0 0 1 .1-.3 .3 .3 0 0 1 .3-.1h2l.3 .2-.3 1v5.2a.52 .52 0 0 0 .3 .8v.3l-.4 .1h-1.8l-.5-.1v-.3l.3-.3v-2.4h-3.7l.1 2.4 .3 .3a.35 .35 0 0 1-.1 .4 .35 .35 0 0 1-.4 0h-1.8l-.5-.2 .1-.2 .3-.2 .1-3.1-.1-3.1-.3-.3zM271.1 159.8l1-.7 1.1-.3 1.4-.1 1.5 .3 .8 .4 .8 .8 .6 1 .3 .9v1.1l-.4 1.2-.6 .9-.9 .7-1.3 .5h-1.4l-1.2-.1-.9-.4a4.1 4.1 0 0 1-1.2-5.7zM279.3 159l.6-.2h3.9l1.6 .2a2.21 2.21 0 0 1 1.7 1.9 2.21 2.21 0 0 1-1.2 2.2l-.5 .3 1.1 1.6 .9 1.1a.26 .26 0 0 1 0 .3 .26 .26 0 0 1-.3 0h-2.5v-.7l-1.5-2.3h-1.6l.1 2.1 .3 .5a.34 .34 0 0 1-.1 .4 .34 .34 0 0 1-.4 0h-1.8a.34 .34 0 0 1-.3-.4 .34 .34 0 0 1 .3-.3v-5.9l-.3-.6zM362.1 158.6l-1.1 5.7M362.1 158.6h.1M362.2 158.5v-1.1l-.3-.6h-.9l-.6 .2-1.7 8.4"/>
<path d="M371.7 149a.72 .72 0 0 1 .8 .8M281.5 160.3l2.9 .2 .5 .3 .1 .4-.2 .4-.4 .2-2.9 .1zM288.6 161.5l1.1-.8a.43 .43 0 0 1 .6-.1l.7-.2 1.2 .2-.1-.3h.3l.9 .7 .6 .6 .6 1.5 .1-1.7 .7-1.1 2.2-2 .8-.4 1.2-.2 .2 .2-.1 .4-1.6 .9-1 1.4 1-.1 1.2 .4 .6 .4 .8 .9 .2 .8v.8a3.1 3.1 0 0 1-3.4 2.1l-1.1-.2-.7-.6-.6-.9-.5-1.1-.1 1.9-.5 1.2-1.4 1.5-2.1 1.1a.42 .42 0 0 1-.6-.2 .42 .42 0 0 1 .3-.5l1.2-1 .8-1.4-1.2 .1-.8-.2v.2h-.2l-1.2-1-.6-1.1 .1-1.2zM290.1 165.6h.1M290.8 161.6a.88 .88 0 0 1 .9 0 .88 .88 0 0 1 .4 .8l.2 1v1l-.1 .2a1.21 1.21 0 0 1-1.4 .1 1.21 1.21 0 0 1-.5-1.4l.1-1.1zM296.8 161.9l.3-.2 .6-.1 .5 .3 .3 .3 .1 1.8-.2 .6-.4 .3a.91 .91 0 0 1-1.2-1l-.1-1.1zM312.4 165.3h.1M313.5 160.5l-1.1 4.7M313.5 160.5h.1M313.5 160.5l.3-1.6h1.2l.2 1.5 .2 .2 .5 2.9 .9 3.3M316.8 166.8h.1M317.5 161.4l-.6-3.1-.6-1.2-.5-.3h-2.8l-.5 .2-.3 .5-.1 .5-.2 .4-.9 4.3-.2 .4-.6 2.8-.2 .1v1.2l.3 .6 .9 .2 .5-.3 .7-2.4"/>
<path d="M317.6 161.5h.1M317.6 161.5l.6 2.7 .3 .5 .1 1.1h1.4l.1-8.6 .4-.4h5.4l.4 .3 .2 .5 .2 4.6 .7 1.5 .5 .6 .6 1.4 1 .1 .1-8.6 .4-.4h5.3l.6 .6 .2 4.8 .8 1.6M336.9 163.8h.1M337 163.8l.6 1.4 .4 .3a.68 .68 0 0 0 .9 .3h5.4l.2-5.8 .6-.3 .1-.2h.2l.1 .2 .5 .2 .3 1.3v5.2l-.2 1-.2 .2-1 .2h-7.6l-.5-.1-.2-.3-.6-1.5-.4-.3-.5-1.1h-.1l-.1-.4-.7-1-.2-4.2h-2.6v7.8a.94 .94 0 0 1-1.2 1.1h-2.5l-.5-.3-.4-1-.6-.8-.2-.6-.5-.7-.2-.6-.6-.9-.2-4h-2.5l-.1 7.7a1.07 1.07 0 0 1-1.4 1.2l-3-.1-.5-.3-.1-.6M349.2 166.8h.1M351.2 165.8l-.2-.2-.4-1.9-1-5.3-.1-.1-.2-1-.5-.5h-8.6l-1 .1-.3 .3-.2 1.1v5.2l.1 1 .3 .4 .3 .1h.6l.6-.5 .1-5.6 6.9 .1 .1 .3 .2 1.5 .2 .5 1.1 5.5M351.3 165.7l-.1 .1M351.4 165.3l-.1 .4M351.5 165.2l-.1 .1M351.8 163.4l-.3 1.8M351.9 163.3l1-5.5 .3-.6 .7-.4h2.2l.5 .4 .1 .8 .2 .3 1.3 7.3a.18 .18 0 0 0 .3 .2 .18 .18 0 0 0 .1-.3v-.1M351.9 163.3l-.1 .1"/>
<path d="M354.1 162.3l-1 4.7a1.04 1.04 0 0 1-1.4 .8l-2.1-.1-.2-.2-.2-.7M354.1 162.3h.1M354.1 162.2l.6-3a.17 .17 0 0 1 .2-.2 .17 .17 0 0 1 .1 .2l.6 3.5M355.6 162.7l.1 .1M355.7 162.8l.6 3.7 .3 1 .7 .3h2.5a1.26 1.26 0 0 0 .7-1.4l.4-2.1M358.6 165.4h.1M361 164.3h-.1"/>
<circle cx="103.7" cy="56.3" r="1.35"/>
<circle cx="180.7" cy="56.3" r="1.34"/>
<circle cx="90.5" cy="110.3" r="1.41"/>
<circle cx="103.7" cy="102.3" r="1.35"/>
<circle cx="180.7" cy="102.3" r="1.34"/>
<circle cx="90.5" cy="130.3" r="1.41"/>
<circle cx="103.7" cy="133.8" r="1.35"/>
<circle cx="180.7" cy="133.8" r="1.34"/>
<circle cx="274.2" cy="162.7" r="2.19"/>
</g>
<path d="M245.7 149h126.8v26.2h-126.8z" fill="none" stroke="#000" stroke-width=".2"/>
<text font-size="6.7" x="399.2" y="285.2">1.0</text>
<text font-size="4.9" x="366.2" y="283.8">21_00358_01</text>
<g font-size="4.7" fill="#808080">
<text x="141.5" y="41.3">85.0</text>
<text x="68.9" y="44.9">R0.5 (TYP)</text>
<text x="193.7" y="122.7" transform="rotate(-90 193.7 122.7)">139.2</text>
<text x="377.3" y="143.6" transform="rotate(-90 377.3 143.6)">7.20</text>
<text x="381.4" y="163.6">7.60</text>
<text x="378" y="189.3" transform="rotate(-90 378 189.3)">7.20</text>
</g>
<g font-size="4.7">
<text x="80.8" y="153.7" transform="rotate(-90 80.8 153.7)">UP 90° R 1</text>
<text x="282.6" y="184.7">Screen Print Logo in White.</text>
<text x="86.4" y="204.6">UP 135° R 1</text>
<text x="125.9" y="204.6">FLAT PATTERN SCALE 1:1</text>
</g>
<g font-size="3.3">
<text x="239.7" y="255.5">UNLESS OTHERWISE SPECIFIED</text>
<text x="331.3" y="255.5">WEIGHT IN gms</text>
<text x="239.7" y="260.6">LINEAR TOLERANCE, X.X = ± 0.1, X.XX = ± 0.05</text>
<text x="331.3" y="260.6">DWG NAME</text>
<text x="239.7" y="265.3">ANGULAR TOLERANCE, X° = ± 1°, X.X° = ± 0.5°</text>
<text x="355.2" y="269">MOUNTING BRACKET IMX8M_HMI</text>
<text x="217.3" y="275.6">DRAWN</text>
<text x="235.3" y="270.1">NAME</text>
<text x="236.5" y="275.2">AJE</text>
<text x="248.9" y="275.6">2019-06-10</text>
<text x="252.4" y="270.3">DATE</text>
<text x="269.6" y="270.3">MATERIAL</text>
<text x="305.6" y="275.5">REFER SHEET 1</text>
<text x="331.3" y="275.5">SCALE</text>
<text x="359.1" y="275.3">DWG NO</text>
<text x="401.1" y="275.3">REV</text>
<text x="217.3" y="280.5">CHK'D</text>
<text x="236.7" y="280.5">AC</text>
<text x="248.9" y="280.5">2019-06-10</text>
<text x="269.6" y="280.5">SURFACE TREATMENT</text>
<text x="331.3" y="280.5">SHEET NO</text>
<text x="217.6" y="285.6">APPV'D</text>
<text x="236.7" y="285.6">LG</text>
<text x="248.9" y="285.6">2019-06-19</text>
<text x="305.6" y="285.4">REFER SHEET 1</text>
<text x="331.3" y="285.4">SHEET SIZE</text>
</g>
<g font-size="2.9">
<text x="350.8" y="275.3">1:1</text>
<text x="351.9" y="280.3">1</text>
<text x="350.9" y="285.2">A3</text>
</g>
<g font-size="2">
<text x="239.7" y="245.1">Confidentiality Notice Copyright (c) 2019 eInfochips. - All rights reserved. This document is authored by eInfochips and is eInfochips intellectual property, including the</text>
<text x="239.7" y="247.6">copyrights in all countries in the world. This document is provided under a license to use only with all other rights, including ownership rights, being retained by eInfochips. This</text>
<text x="239.7" y="250.1">file may not be distributed, copied, or reproduced in any manner, electronic or otherwise, without the express written consent of eInfochips.</text>
</g>
</svg>
